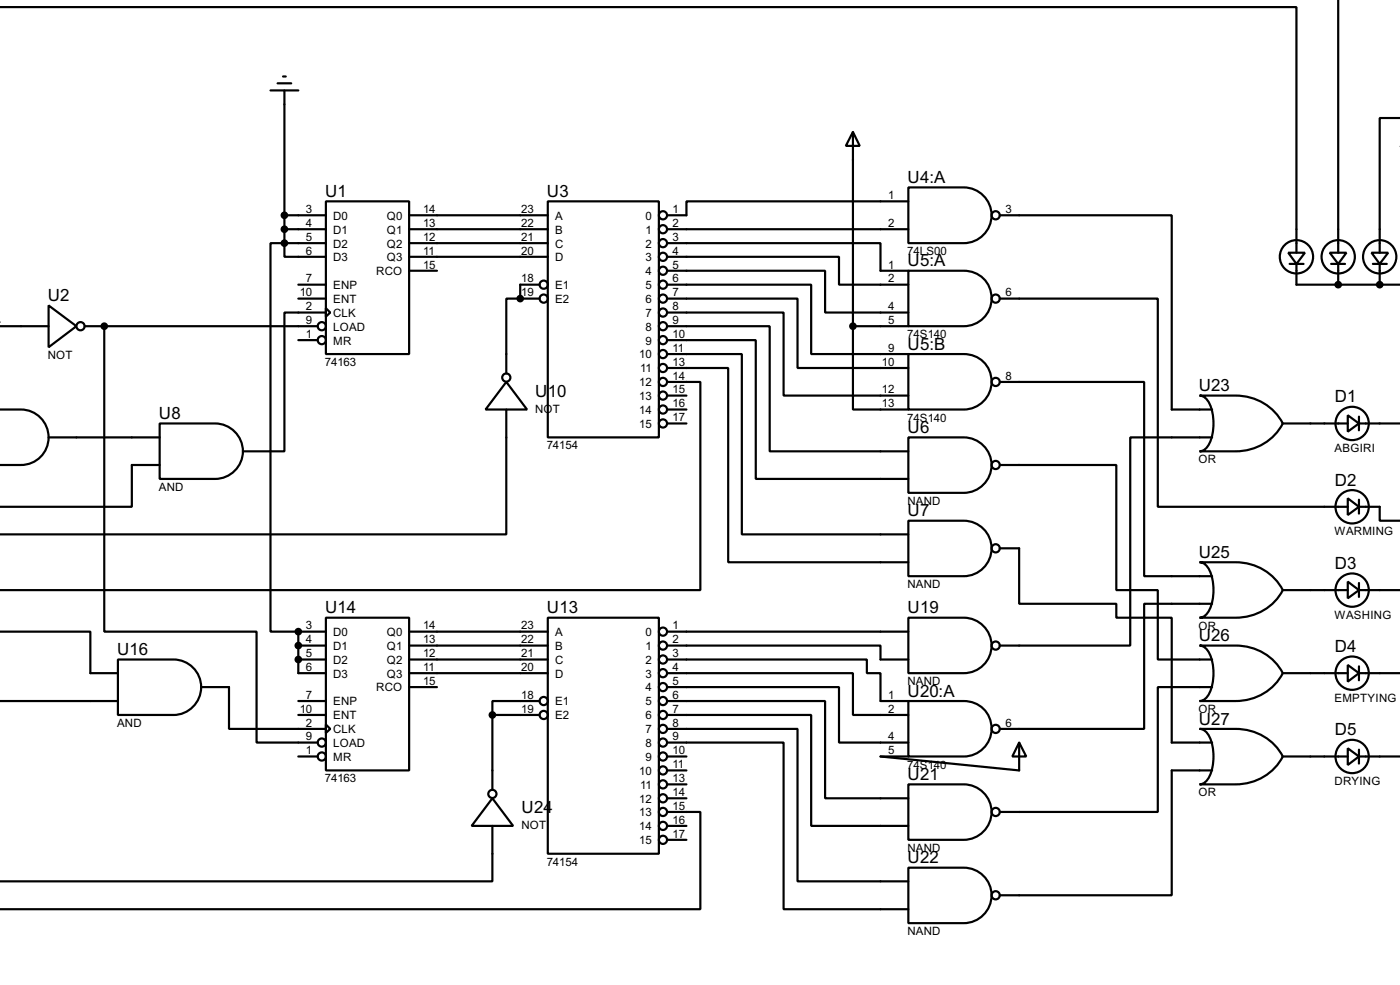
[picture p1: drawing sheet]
<svg xmlns="http://www.w3.org/2000/svg" width="256mm" height="180mm" viewBox="0 0 256 180" stroke-linecap="round" stroke-linejoin="round" font-family="sans-serif">
<g fill="none" stroke="#000" stroke-width=".4">
<path d="M245.2 0v46.3M-.1 1.3h237.6v45M49.6 16.6h5.1M50.9 15.3h2.5M51.9 14h.5M52.1 16.6v27.9M52.1 39.4h7.6M59.7 36.9h15.3v27.9h-15.3zM75 39.4h25.4M100.4 36.9h20.3v43.2h-20.3zM156.3 24.2l1.2 2.5h-2.5zM156.3 24.2v35.5"/>
<path d="M166.4 34.3h10.2a5.1 5.1 0 0 1 5.1 5.1 5.1 5.1 0 0 1-5.1 5.1h-10.2zM166.4 36.9h-40.6v2.5h-3.6M183.2 39.4h31.5v35.6h7.4M256.5 21.6h-3.7v24.7M0 59.7h8.9M8.9 55.9l5.1 3.8-5.1 3.9zM15.5 59.7h42.7M19.1 59.7v55.9h27.9v20.3h11.2M52.1 44.5v2.5h7.6M52.1 44.5h-2.5v71.1h5.1M52.1 42h7.6M52.1 44.5h7.6"/>
<path d="M54.7 52.1h5M54.7 54.7h5M59.7 56.4l.8 .8-.8 .8zM59.7 57.2h-7.6v25.4h-7.6M75 42h25.4M75 44.5h25.4M75 47h25.4M75 49.6h5.1M95.3 54.7h-2.5v13.7M95.3 54.7h3.6M98.9 52.1h-3.6v2.6M122.2 44.5h39.1v5.1h5.1"/>
<path d="M122.2 47h31.5v5.1h12.7M122.2 49.6h29v7.6h15.2M122.2 52.1h26.4v12.7h17.8M122.2 54.7h23.9v12.7h20.3M122.2 57.2h21.4v15.2h22.8M122.2 59.7h18.8v22.9h25.4M122.2 42h44.2M156.3 59.7v15.3h10.1M156.3 59.7h10.1M166.4 49.6h10.2a5.1 5.1 0 0 1 5.1 5 5.1 5.1 0 0 1-5.1 5.1h-10.2zM183.2 54.7h28.9v38.1h34.8M236 46.3h3.1l-1.6 2z"/>
<path d="M236.3 48.3h2.5M237.5 48.3v3.8h19M243.6 46.3h3.1l-1.5 2zM243.9 48.3h2.5M245.2 48.3v3.8M251.3 46.3h3l-1.5 2zM251.5 48.3h2.6M252.8 48.3v3.8M0 75h3.9a5.1 5.1 0 0 1 5 5.1M29.3 77.5h10.1a5.1 5.1 0 0 1 5.1 5.1 5.1 5.1 0 0 1-5.1 5.1h-10.1zM54.7 62.3h3.5M92.8 69.9l3.8 5.1h-7.6z"/>
<path d="M92.8 75v22.8h-92.8M122.2 62.3h16.3v25.4h27.9M122.2 64.8h13.7v33h30.5M122.2 67.4h11.2v35.5h33M122.2 69.9h6.1v38.1h-128.4M122.2 77.5h3.6M122.2 72.4h3.6M122.2 75h3.6M166.4 64.8h10.2a5.1 5.1 0 0 1 5.1 5.1 5.1 5.1 0 0 1-5.1 5.1h-10.2zM183.2 69.9h26.4v35.6h12.5M219.8 72.4h6.6a9.6 9.6 0 0 1 8.6 5.1 9.6 9.6 0 0 1-8.6 5.1h-6.6a2.22 2.22 0 0 0 1.8-1.5 9.1 9.1 0 0 0-.4-7.8l-.9-.8zM235 77.5h11.9"/>
<path d="M246.9 76l2.1 1.5-2.1 1.5zM249 77.5h7.5M249 76.3v2.5M8.9 80.1a5 5 0 0 1-5 5h-3.9M8.9 80.1h20.4M29.3 85.1h-5.1v7.7h-24.3M166.4 80.1h10.2a5.1 5.1 0 0 1 5.1 5 5.1 5.1 0 0 1-5.1 5.1h-10.2zM166.4 95.3h10.2a5.1 5.1 0 0 1 5.1 5.1 5.1 5.1 0 0 1-5.1 5.1h-10.2zM183.2 85.1h21.3v22.9h7.6v12.7h10M222.1 80.1h-15v38.1h-23.9M246.9 91.2l2.1 1.6-2.1 1.5zM249 92.8h3.8v2.5h3.7"/>
<path d="M249 91.5v2.5M-.1 115.6h16.7v7.6h5M54.7 115.6v7.6h5M54.7 115.6h5M54.7 118.2h5M59.7 113.1h15.3v27.9h-15.3zM75 115.6h25.4M75 118.2h25.4M100.4 113.1h20.3v43.2h-20.3zM122.2 118.2h39.1v2.5h5.1M122.2 115.6h44.2M166.4 113.1h10.2a5.1 5.1 0 0 1 5.1 5 5.1 5.1 0 0 1-5.1 5.1h-10.2z"/>
<path d="M183.2 100.4h3.5v10.1h17.8v2.6h10.2v22.8h7.4M219.8 102.9h6.6a9.6 9.6 0 0 1 8.6 5.1 9.6 9.6 0 0 1-8.6 5.1h-6.6a2.22 2.22 0 0 0 1.8-1.5 9 9 0 0 0-.4-7.8l-.9-.8zM219.8 118.2h6.6a9.6 9.6 0 0 1 8.6 5 9.6 9.6 0 0 1-8.6 5.1h-6.6a2.22 2.22 0 0 0 1.8-1.5 9 9 0 0 0-.4-7.8l-.9-.7zM222.1 110.5h-12.5v22.9h-26.4M235 108h11.9M246.9 106.5l2.1 1.5-2.1 1.5zM249 108h7.5M249 106.7v2.6M-.1 128.3h21.7M21.6 120.7h10.2a5.1 5.1 0 0 1 5.1 5.1 5.1 5.1 0 0 1-5.1 5.1h-10.2zM36.9 125.8h5.1v7.6h17.7M54.7 138.5h3.5"/>
<path d="M54.7 120.7h5M54.7 128.3h5M54.7 130.9h5M59.7 132.6l.8 .8-.8 .8zM75 123.2h25.4M75 120.7h25.4M75 125.8h5.1M90.2 130.9h8.7M90.2 130.9v13.7M98.9 128.3h-8.7v2.6M122.2 120.7h36.6v2.5h2.5v5.1h5.1M122.2 123.2h34.1v7.7h10.1"/>
<path d="M122.2 125.8h31.5v10.1h12.7M122.2 128.3h29v17.8h15.2M122.2 130.9h26.4v20.3h17.8M122.2 133.4h23.9v27.9h20.3M122.2 135.9h21.4v30.5h22.8M122.2 138.5h3.6M166.4 128.3h10.2a5.1 5.1 0 0 1 5.1 5.1 5.1 5.1 0 0 1-5.1 5.1h-10.2zM186.7 135.9l1.3 2.6h-2.5zM186.7 135.9v5.1l-25.4-2.5h5.1M219.8 133.4h6.6a9.6 9.6 0 0 1 8.6 5.1 9.6 9.6 0 0 1-8.6 5.1h-6.6a2.22 2.22 0 0 0 1.8-1.5 9 9 0 0 0-.4-7.8l-.9-.8zM222.1 125.8h-10v22.8h-28.9M235 123.2h11.9"/>
<path d="M235 138.5h11.9M246.9 121.7l2.1 1.5-2.1 1.6zM246.9 137l2.1 1.5-2.1 1.5zM249 123.2h7.5M249 138.5h7.5M249 122v2.5M249 137.2v2.6M90.2 146.1l3.8 5.1h-7.6zM90.2 151.2v10.1h-90.3M122.2 148.6h6.1v17.8h-128.4M122.2 141h3.6M122.2 143.6h3.6"/>
<path d="M122.2 146.1h3.6M122.2 151.2h3.6M122.2 153.7h3.6M166.4 143.6h10.2a5.1 5.1 0 0 1 5.1 5 5.1 5.1 0 0 1-5.1 5.1h-10.2zM166.4 158.8h10.2a5.1 5.1 0 0 1 5.1 5.1 5.1 5.1 0 0 1-5.1 5.1h-10.2zM222.1 141h-7.4v22.9h-31.5"/>
<circle cx="121.4" cy="39.4" r=".75"/>
<circle cx="182.4" cy="39.4" r=".75"/>
<circle cx="14.7" cy="59.7" r=".75"/>
<circle cx="58.9" cy="59.7" r=".75"/>
<circle cx="99.6" cy="54.7" r=".75"/>
<circle cx="99.6" cy="52.1" r=".75"/>
<circle cx="121.4" cy="52.1" r=".75"/>
<circle cx="121.4" cy="57.2" r=".75"/>
<circle cx="121.4" cy="59.7" r=".75"/>
<circle cx="121.4" cy="54.7" r=".75"/>
<circle cx="121.4" cy="47" r=".75"/>
<circle cx="121.4" cy="42" r=".75"/>
<circle cx="121.4" cy="49.6" r=".75"/>
<circle cx="121.4" cy="44.5" r=".75"/>
<circle cx="182.4" cy="54.7" r=".75"/>
<circle cx="237.5" cy="47" r="3.1"/>
<circle cx="245.1" cy="47" r="3.1"/>
<circle cx="252.7" cy="47" r="3.1"/>
<circle cx="58.9" cy="62.3" r=".75"/>
<circle cx="92.7" cy="69.1" r=".75"/>
<circle cx="121.4" cy="64.8" r=".75"/>
<circle cx="121.4" cy="72.4" r=".75"/>
<circle cx="121.4" cy="62.3" r=".75"/>
<circle cx="121.4" cy="69.9" r=".75"/>
<circle cx="121.4" cy="67.4" r=".75"/>
<circle cx="121.4" cy="77.5" r=".75"/>
<circle cx="121.4" cy="75" r=".75"/>
<circle cx="182.4" cy="69.9" r=".75"/>
<circle cx="247.7" cy="77.5" r="3.1"/>
<circle cx="182.4" cy="85.1" r=".75"/>
<circle cx="247.7" cy="92.8" r="3.1"/>
<circle cx="121.4" cy="115.6" r=".75"/>
<circle cx="121.4" cy="118.2" r=".75"/>
<circle cx="182.4" cy="100.4" r=".75"/>
<circle cx="182.4" cy="118.2" r=".75"/>
<circle cx="247.7" cy="108" r="3.1"/>
<circle cx="58.9" cy="138.5" r=".75"/>
<circle cx="58.9" cy="135.9" r=".75"/>
<circle cx="99.6" cy="128.3" r=".75"/>
<circle cx="99.6" cy="130.9" r=".75"/>
<circle cx="121.4" cy="135.9" r=".75"/>
<circle cx="121.4" cy="128.3" r=".75"/>
<circle cx="121.4" cy="120.7" r=".75"/>
<circle cx="121.4" cy="125.8" r=".75"/>
<circle cx="121.4" cy="138.5" r=".75"/>
<circle cx="121.4" cy="133.4" r=".75"/>
<circle cx="121.4" cy="123.2" r=".75"/>
<circle cx="121.4" cy="130.9" r=".75"/>
<circle cx="182.4" cy="133.4" r=".75"/>
<circle cx="247.7" cy="123.2" r="3.1"/>
<circle cx="247.7" cy="138.5" r="3.1"/>
<circle cx="90.2" cy="145.3" r=".75"/>
<circle cx="121.4" cy="141" r=".75"/>
<circle cx="121.4" cy="148.6" r=".75"/>
<circle cx="121.4" cy="146.1" r=".75"/>
<circle cx="121.4" cy="151.2" r=".75"/>
<circle cx="121.4" cy="143.6" r=".75"/>
<circle cx="121.4" cy="153.7" r=".75"/>
<circle cx="182.4" cy="148.6" r=".75"/>
<circle cx="182.4" cy="163.9" r=".75"/>
</g>
<g fill="#000">
<circle cx="19.1" cy="59.7" r=".2"/>
<circle cx="95.3" cy="54.7" r=".2"/>
<circle cx="245.2" cy="52.1" r=".2"/>
<circle cx="252.8" cy="52.1" r=".2"/>
<circle cx="54.7" cy="118.2" r=".2"/>
<circle cx="54.7" cy="115.6" r=".2"/>
<circle cx="54.7" cy="120.7" r=".2"/>
</g>
<path d="M-.1 59h.2" fill="none" stroke="#000" stroke-width=".2"/>
<g fill="#000" stroke="#000" stroke-width=".4">
<circle cx="52.1" cy="39.4" r=".5"/>
<circle cx="19.1" cy="59.7" r=".5"/>
<circle cx="52.1" cy="44.5" r=".5"/>
<circle cx="52.1" cy="42" r=".5"/>
<circle cx="95.3" cy="54.7" r=".5"/>
<circle cx="156.2" cy="59.7" r=".5"/>
<circle cx="245.1" cy="52.1" r=".5"/>
<circle cx="252.7" cy="52.1" r=".5"/>
<circle cx="54.6" cy="115.6" r=".5"/>
<circle cx="54.6" cy="118.2" r=".5"/>
<circle cx="54.6" cy="120.7" r=".5"/>
<circle cx="90.2" cy="130.9" r=".5"/>
</g>
<g font-size="3.5">
<text x="166.3" y="33.5">U4:A</text>
<text x="59.6" y="36">U1</text>
<text x="100.2" y="36">U3</text>
<text x="166.3" y="48.7">U5:A</text>
<text x="8.8" y="55.1">U2</text>
<text x="166.3" y="64">U5:B</text>
<text x="219.6" y="71.6">U23</text>
<text x="29.1" y="76.7">U8</text>
<text x="98.1" y="72.6">U10</text>
<text x="244.5" y="73.7">D1</text>
<text x="166.3" y="79.3">U6</text>
<text x="244.5" y="88.9">D2</text>
<text x="166.3" y="94.5">U7</text>
<text x="219.6" y="102.1">U25</text>
<text x="244.5" y="104.2">D3</text>
<text x="59.6" y="112.3">U14</text>
<text x="100.2" y="112.3">U13</text>
<text x="166.3" y="112.3">U19</text>
<text x="21.5" y="119.9">U16</text>
<text x="219.6" y="117.4">U26</text>
<text x="244.5" y="119.4">D4</text>
<text x="166.3" y="127.5">U20:A</text>
<text x="219.6" y="132.6">U27</text>
<text x="244.5" y="134.6">D5</text>
<text x="166.3" y="142.8">U21</text>
<text x="95.6" y="148.8">U24</text>
<text x="166.3" y="158">U22</text>
</g>
<g font-size="2.4">
<text x="56.1" y="39">3</text>
<text x="56.1" y="41.6">4</text>
<text x="61" y="40.2">D0</text>
<text x="70.9" y="40.2">Q0</text>
<text x="77.5" y="39">14</text>
<text x="77.5" y="41.6">13</text>
<text x="95.5" y="39">23</text>
<text x="95.5" y="41.6">22</text>
<text x="101.7" y="40.2">A</text>
<text x="118.3" y="40.2">0</text>
<text x="123.2" y="39">1</text>
<text x="123.2" y="41.6">2</text>
<text x="162.7" y="36.5">1</text>
<text x="162.7" y="41.6">2</text>
<text x="184.2" y="39">3</text>
<text x="56.1" y="44.1">5</text>
<text x="56.1" y="46.6">6</text>
<text x="61" y="42.7">D1</text>
<text x="61" y="45.3">D2</text>
<text x="61" y="47.8">D3</text>
<text x="70.9" y="42.7">Q1</text>
<text x="70.9" y="45.3">Q2</text>
<text x="70.9" y="47.8">Q3</text>
<text x="77.5" y="44.1">12</text>
<text x="77.5" y="46.6">11</text>
<text x="95.5" y="44.1">21</text>
<text x="95.5" y="46.6">20</text>
<text x="101.7" y="42.7">B</text>
<text x="101.7" y="45.3">C</text>
<text x="101.7" y="47.8">D</text>
<text x="118.3" y="42.7">1</text>
<text x="118.3" y="45.3">2</text>
<text x="118.3" y="47.8">3</text>
<text x="123.2" y="44.1">3</text>
<text x="123.2" y="46.6">4</text>
<text x="166.2" y="46.7">74LS00</text>
<text x="56.1" y="51.7">7</text>
<text x="61" y="52.9">ENP</text>
<text x="68.9" y="50.4">RCO</text>
<text x="77.5" y="49.2">15</text>
<text x="95.5" y="51.7">18</text>
<text x="101.7" y="52.9">E1</text>
<text x="118.3" y="50.4">4</text>
<text x="118.3" y="52.9">5</text>
<text x="123.2" y="49.2">5</text>
<text x="123.2" y="51.7">6</text>
<text x="162.7" y="49.2">1</text>
<text x="162.7" y="51.7">2</text>
<text x="54.9" y="54.3">10</text>
<text x="56.1" y="56.8">2</text>
<text x="56.1" y="59.3">9</text>
<text x="61" y="55.4">ENT</text>
<text x="61" y="58">CLK</text>
<text x="95.5" y="54.3">19</text>
<text x="101.7" y="55.4">E2</text>
<text x="118.3" y="55.4">6</text>
<text x="118.3" y="58">7</text>
<text x="123.2" y="54.3">7</text>
<text x="123.2" y="56.8">8</text>
<text x="123.2" y="59.3">9</text>
<text x="162.7" y="56.8">4</text>
<text x="162.7" y="59.3">5</text>
<text x="184.2" y="54.3">6</text>
<text x="8.7" y="65.8">NOT</text>
<text x="56.1" y="61.9">1</text>
<text x="61" y="60.5">LOAD</text>
<text x="61" y="63.1">MR</text>
<text x="117.1" y="65.6">10</text>
<text x="118.3" y="60.5">8</text>
<text x="118.3" y="63.1">9</text>
<text x="123.2" y="61.9">10</text>
<text x="123.2" y="64.4">11</text>
<text x="162.7" y="64.4">9</text>
<text x="166.2" y="61.9">74S140</text>
<text x="59.5" y="67">74163</text>
<text x="117.1" y="70.7">12</text>
<text x="117.3" y="68.1">11</text>
<text x="123.2" y="67">13</text>
<text x="123.2" y="69.5">14</text>
<text x="123.2" y="72">15</text>
<text x="161.6" y="67">10</text>
<text x="161.6" y="72">12</text>
<text x="184.2" y="69.5">8</text>
<text x="98" y="75.5">NOT</text>
<text x="117.1" y="73.2">13</text>
<text x="117.1" y="75.8">14</text>
<text x="123.2" y="74.6">16</text>
<text x="123.2" y="77.1">17</text>
<text x="161.6" y="74.6">13</text>
<text x="166.2" y="77.2">74S140</text>
<text x="100.2" y="82.2">74154</text>
<text x="117.1" y="78.3">15</text>
<text x="244.5" y="82.8">ABGIRI</text>
<text x="29.1" y="89.9">AND</text>
<text x="219.6" y="84.8">OR</text>
<text x="166.2" y="92.4">NAND</text>
<text x="244.5" y="98">WARMING</text>
<text x="166.2" y="107.7">NAND</text>
<text x="244.5" y="113.3">WASHING</text>
<text x="56.1" y="115.2">3</text>
<text x="56.1" y="117.8">4</text>
<text x="61" y="116.4">D0</text>
<text x="61" y="119">D1</text>
<text x="70.9" y="116.4">Q0</text>
<text x="70.9" y="119">Q1</text>
<text x="77.5" y="115.2">14</text>
<text x="77.5" y="117.8">13</text>
<text x="95.5" y="115.2">23</text>
<text x="95.5" y="117.8">22</text>
<text x="101.7" y="116.4">A</text>
<text x="101.7" y="119">B</text>
<text x="118.3" y="116.4">0</text>
<text x="118.3" y="119">1</text>
<text x="123.2" y="115.2">1</text>
<text x="123.2" y="117.8">2</text>
<text x="219.6" y="115.3">OR</text>
<text x="56.1" y="120.3">5</text>
<text x="56.1" y="122.8">6</text>
<text x="61" y="121.5">D2</text>
<text x="61" y="124">D3</text>
<text x="70.9" y="121.5">Q2</text>
<text x="70.9" y="124">Q3</text>
<text x="77.5" y="120.3">12</text>
<text x="77.5" y="122.8">11</text>
<text x="77.5" y="125.4">15</text>
<text x="95.5" y="120.3">21</text>
<text x="95.5" y="122.8">20</text>
<text x="101.7" y="121.5">C</text>
<text x="101.7" y="124">D</text>
<text x="118.3" y="121.5">2</text>
<text x="118.3" y="124">3</text>
<text x="123.2" y="120.3">3</text>
<text x="123.2" y="122.8">4</text>
<text x="123.2" y="125.4">5</text>
<text x="166.2" y="125.4">NAND</text>
<text x="54.9" y="130.5">10</text>
<text x="56.1" y="127.9">7</text>
<text x="61" y="129.1">ENP</text>
<text x="61" y="131.7">ENT</text>
<text x="68.9" y="126.6">RCO</text>
<text x="95.5" y="127.9">18</text>
<text x="95.5" y="130.5">19</text>
<text x="101.7" y="129.1">E1</text>
<text x="101.7" y="131.7">E2</text>
<text x="118.3" y="126.6">4</text>
<text x="118.3" y="129.1">5</text>
<text x="118.3" y="131.7">6</text>
<text x="123.2" y="127.9">6</text>
<text x="123.2" y="130.5">7</text>
<text x="162.7" y="127.9">1</text>
<text x="162.7" y="130.5">2</text>
<text x="219.6" y="130.5">OR</text>
<text x="244.5" y="128.5">EMPTYING</text>
<text x="21.4" y="133.1">AND</text>
<text x="56.1" y="133">2</text>
<text x="56.1" y="135.5">9</text>
<text x="61" y="134.2">CLK</text>
<text x="61" y="136.7">LOAD</text>
<text x="118.3" y="134.2">7</text>
<text x="118.3" y="136.7">8</text>
<text x="123.2" y="133">8</text>
<text x="123.2" y="135.5">9</text>
<text x="162.7" y="135.5">4</text>
<text x="184.2" y="133">6</text>
<text x="56.1" y="138.1">1</text>
<text x="59.5" y="143.2">74163</text>
<text x="61" y="139.3">MR</text>
<text x="117.1" y="141.8">10</text>
<text x="118.3" y="139.3">9</text>
<text x="123.2" y="138.1">10</text>
<text x="123.2" y="140.6">11</text>
<text x="123.2" y="143.2">13</text>
<text x="162.7" y="138.1">5</text>
<text x="166.2" y="140.7">74S140</text>
<text x="244.5" y="143.7">DRYING</text>
<text x="117.1" y="146.9">12</text>
<text x="117.1" y="149.4">13</text>
<text x="117.3" y="144.4">11</text>
<text x="123.2" y="145.7">14</text>
<text x="123.2" y="148.2">15</text>
<text x="219.6" y="145.8">OR</text>
<text x="95.5" y="151.7">NOT</text>
<text x="117.1" y="152">14</text>
<text x="117.1" y="154.5">15</text>
<text x="123.2" y="150.8">16</text>
<text x="123.2" y="153.3">17</text>
<text x="166.2" y="155.9">NAND</text>
<text x="100.2" y="158.5">74154</text>
<text x="166.2" y="171.2">NAND</text>
</g>
</svg>
